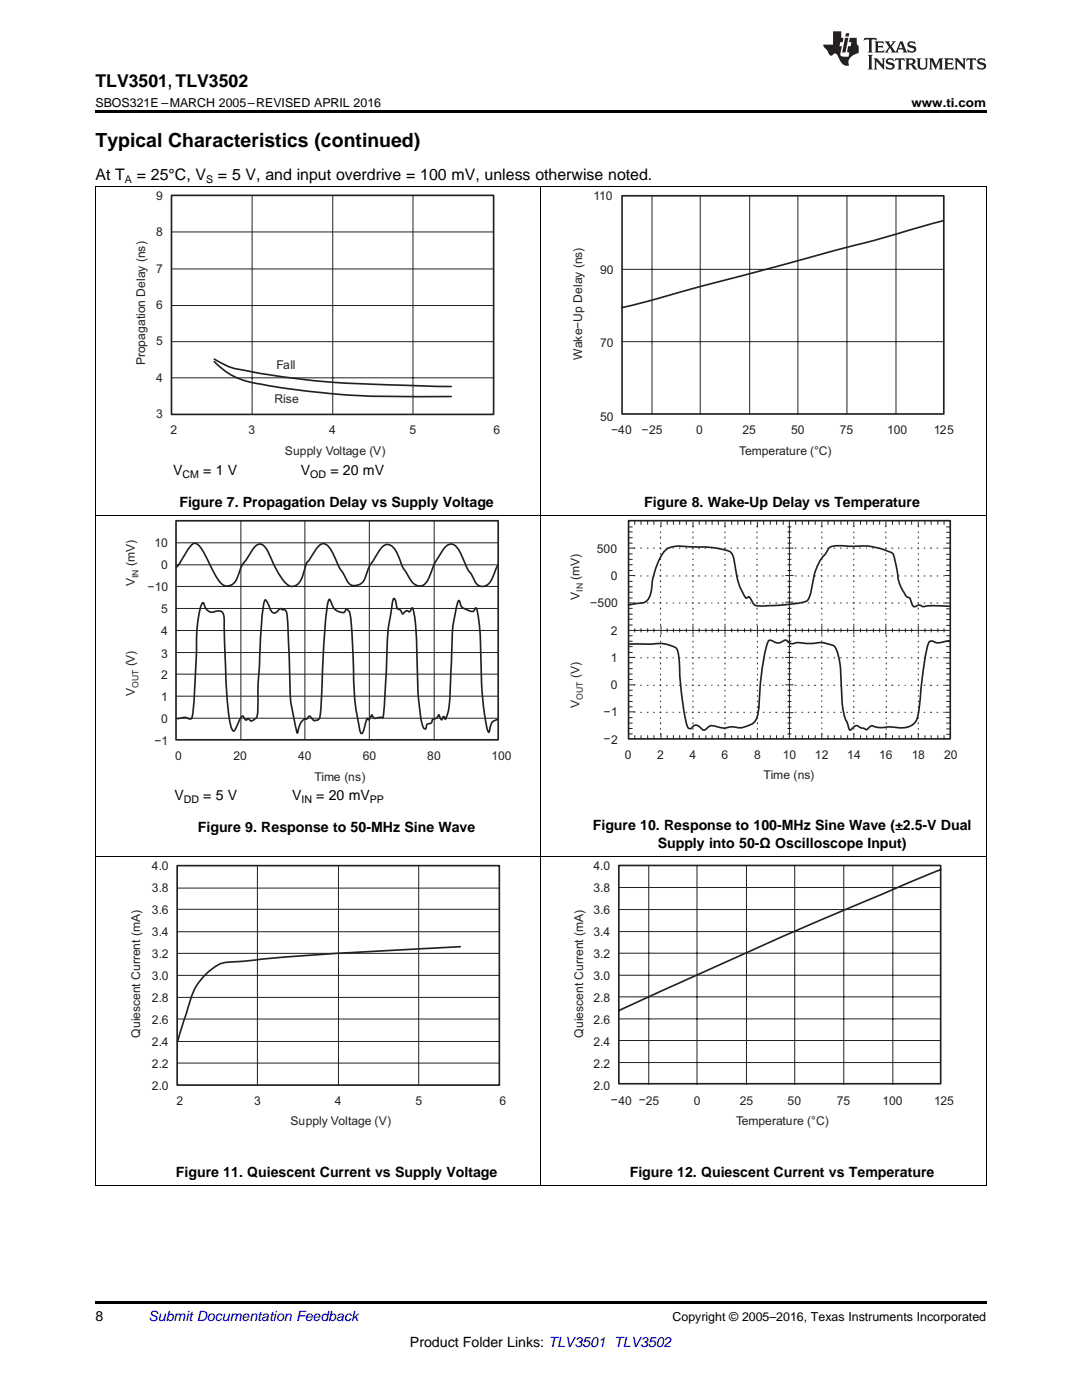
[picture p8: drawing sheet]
<svg xmlns="http://www.w3.org/2000/svg" width="216mm" height="279mm" viewBox="0 0 216 279" stroke-linecap="round" stroke-linejoin="round" font-family="sans-serif">
<path d="M19 22h177.8v.5h-177.8zM19 236.6l.2 .1zM196.7 236.6l.1 .1zM19 259.7h177.8v.5h-177.8z" fill="#000"/>
<path d="M19 37.2h177.8M19.1 37.3v199.4M107.9 37.3v199.4M196.8 37.3v199.4M19 102.9h177.8M19 171h177.8M19 236.6h177.8" fill="none" stroke="#000" stroke-width=".2"/>
<g fill="none" stroke="#241f21" stroke-width=".2">
<path d="M50.3 39v43.7M66.4 39v43.7M82.4 39v43.7M130.1 39v43.7M139.7 39v43.7M149.6 39v43.7M159.2 39v43.7M169 39v43.7M178.8 39v43.7M34.2 53.7h64.3M34.2 46.3h64.3M124.1 53.8h64.2"/>
<path d="M34.2 75.4h64.3M34.2 61h64.3M34.2 68.2h64.3M124.1 68.2h64.2M35.1 117h64.3M35.1 108.3h64.3M35.1 112.7h64.3M48.1 103.9v43.7M60.8 103.9v43.7M73.7 103.9v43.7M86.6 103.9v43.7M125.5 119.3h.7"/>
<path d="M125.5 118.2h.7M125.5 117.1h.7M125.5 116h.7M125.5 113.9h.7M125.5 112.7h.7M125.5 111.6h.7M125.5 110.6h.7M125.5 108.4h.7M125.5 107.3h.7M125.5 106.2h.7M125.5 105.2h.7M125.6 109.4h1.1"/>
<path d="M125.6 114.9h1.1M126.6 114.9h.1M126.7 104v.7M127.8 109.4h.2M127.8 114.9h.2M127.9 104v.7M129.2 109.4h.1M129.2 114.9h.1M129.2 104v.7M130.4 109.4h.2M130.4 114.9h.2M130.5 104v.7"/>
<path d="M131.6 109.4h.3M131.6 114.9h.3M131.8 105v.2M131.8 106.2v.1M131.8 107.2v.2M131.8 108.3v.2M131.8 109.4v.2M131.8 110.5v.1M131.8 111.5v.2M131.8 112.6v.3M131.8 113.7v.2M131.8 114.9v.1"/>
<path d="M131.8 115.9v.2M131.8 117v.2M131.8 118.1v.2M131.8 119.2v.1M131.9 104.2v.9M133 109.4h.1M133 114.9h.1M133.1 104v.7M134.3 109.4h.1M134.3 114.9h.1M134.4 104v.7M135.5 109.4h.2"/>
<path d="M135.5 114.9h.2M135.6 104v.7M136.9 109.4h.1M136.9 114.9h.1M136.9 104v.7M138.1 109.4h.2v.2M138.1 114.9h.2M138.3 104.2v1M138.3 106.2v.1M138.3 107.2v.2M138.3 108.3v.2M138.3 110.5v.1"/>
<path d="M138.3 111.5v.2M138.3 112.6v.3M138.3 113.7v.2M138.3 114.9v.1M138.3 115.9v.2M138.3 117v.2M138.3 118.1v.2M138.3 119.2v.1M139.4 109.4h.2M139.4 114.9h.2M139.5 104v.7M140.7 109.4h.1"/>
<path d="M140.7 114.9h.1M140.8 104v.7M142 109.4h.1M142 114.9h.1M142.1 104v.7M143.3 109.4h.1M143.3 114.9h.1M143.3 104v.7M144.6 109.4h.1M144.6 114.9h.1M144.7 104.2v1M144.7 106.2v.1"/>
<path d="M144.7 107.2v.2M144.7 108.3v.2M144.7 109.4v.2M144.7 110.5v.1M144.7 111.5v.2M144.7 112.6v.3M144.7 113.7v.2M144.7 114.9v.1M144.7 115.9v.2M144.7 117v.2M144.7 118.1v.2M144.7 119.2v.1"/>
<path d="M145.8 109.4h.2M145.8 114.9h.2M146 104v.7M147.1 109.4h.2M147.1 114.9h.2M147.2 104v.7M148.4 109.4h.2M148.4 114.9h.2M148.6 104v.7M149.7 109.4h.1M149.7 114.9h.1M149.8 104v.7"/>
<path d="M151 109.4h.1M151 114.9h.1M151 105v.2M151 106.2v.1M151 107.2v.2M151 108.3v.2M151 109.4v.2M151 110.5v.1M151 111.5v.2M151 112.6v.3M151 113.7v.2M151 114.9v.1"/>
<path d="M151 115.9v.2M151 117v.2M151 118.1v.2M151 119.2v.1M151.1 104.2v1M152.3 109.4h.2M152.3 114.9h.2M152.4 104v.7M153.5 109.4h.2M153.5 114.9h.2M153.7 104v.7M154.8 109.4h.2"/>
<path d="M154.8 114.9h.2M154.9 104v.7M156.1 109.4h.2M156.1 114.9h.2M156.3 104v.7M156.8 109.4h1.5M156.8 114.9h1.5M157.2 119.3h.7M157.2 118.2h.7M157.2 117.1h.7M157.2 116h.7M157.2 113.9h.7"/>
<path d="M157.2 112.7h.7M157.2 111.6h.7M157.2 110.6h.7M157.2 108.4h.7M157.2 107.3h.7M157.2 106.2h.7M157.2 105.2h.7M157.4 114.9h.1M157.5 103.9v43.6M158.7 109.4h.1M158.7 114.9h.1M158.8 104v.7"/>
<path d="M160 109.4h.2M160 114.9h.2M160.1 104v.7M161.3 109.4h.1M161.3 114.9h.1M161.3 104v.7M162.5 109.4h.2M162.5 114.9h.2M162.7 104v.7M163.8 109.4h.2v.2M163.8 114.9h.2M164 104.2v1"/>
<path d="M164 106.2v.1M164 107.2v.2M164 108.3v.2M164 110.5v.1M164 111.5v.2M164 112.6v.3M164 113.7v.2M164 114.9v.1M164 115.9v.2M164 117v.2M164 118.1v.2M164 119.2v.1"/>
<path d="M165.1 109.4h.1M165.1 114.9h.1M165.2 104v.7M166.4 109.4h.2M166.4 114.9h.2M166.5 104v.7M167.7 109.4h.2M167.7 114.9h.2M167.8 104v.7M169 109.4h.1M169 114.9h.1M169.1 104v.7"/>
<path d="M170.2 109.4h.3M170.2 114.9h.3M170.4 104.2v1M170.4 106.2v.1M170.4 107.2v.2M170.4 108.3v.2M170.4 109.4v.2M170.4 110.5v.1M170.4 111.5v.2M170.4 112.6v.3M170.4 113.7v.2M170.4 114.9v.1"/>
<path d="M170.4 115.9v.2M170.4 117v.2M170.4 118.1v.2M170.4 119.2v.1M171.5 109.4h.2M171.5 114.9h.2M171.7 104v.7M172.9 109.4h.1M172.9 114.9h.1M172.9 104v.7M174.1 109.4h.2M174.1 114.9h.2"/>
<path d="M174.3 104v.7M175.4 109.4h.2M175.4 114.9h.2M175.5 104v.7M176.7 109.4h.1M176.7 114.9h.1M176.8 104.2v1M176.8 106.2v.1M176.8 107.2v.2M176.8 108.3v.2M176.8 109.4v.2M176.8 110.5v.1"/>
<path d="M176.8 111.5v.2M176.8 112.6v.3M176.8 113.7v.2M176.8 114.9v.1M176.8 115.9v.2M176.8 117v.2M176.8 118.1v.2M176.8 119.2v.1M177.9 109.4h.3M177.9 114.9h.3M178.1 104v.7M179.2 109.4h.2"/>
<path d="M179.2 114.9h.2M179.4 104v.7M180.6 109.4h.1M180.6 114.9h.1M180.7 104v.7M181.8 109.4h.2M181.8 114.9h.2M181.9 104v.7M183.1 109.4h.2M183.1 114.9h.2M183.2 104.2v1M183.2 106.2v.1"/>
<path d="M183.2 107.2v.2M183.2 108.3v.2M183.2 109.4v.2M183.2 110.5v.1M183.2 111.5v.2M183.2 112.6v.3M183.2 113.7v.2M183.2 114.9v.1M183.2 115.9v.2M183.2 117v.2M183.2 118.1v.2M183.2 119.2v.1"/>
<path d="M184.4 109.4h.2M184.4 114.9h.2M184.6 104v.7M185.6 109.4h.3M185.6 114.9h.3M185.8 104v.7M187 109.4h.1M187 114.9h.1M187.1 104v.7M188.3 109.4h.1M188.3 114.9h.1M188.4 104v.7"/>
<path d="M188.5 109.4h1.1M188.5 114.9h1.1M188.9 119.3h.6M188.9 118.2h.6M188.9 117.1h.6M188.9 116h.6M188.9 113.9h.6M188.9 111.6h.6M188.9 108.4h.6M188.9 107.3h.6M188.9 105.2h.6M188.9 112.8h.6"/>
<path d="M188.9 110.6h.6M188.9 106.2h.6M35.1 121.4h64.3M35.1 125.8h64.3M35.1 130.2h64.3M35.1 134.5h64.3M35.1 138.9h64.3M125.3 125.8h64.2M125.5 121.4h.7M125.5 134.5h.7M125.5 140h.7M125.5 138.8h.7"/>
<path d="M125.5 137.8h.7M125.5 135.6h.7M125.5 133.4h.7M125.5 132.3h.7M125.5 130.2h.7M125.5 129h.7M125.5 128h.7M125.5 126.9h.7M125.5 124.7h.7M125.5 123.6h.7M125.5 122.6h.7M125.6 120.3h1.1"/>
<path d="M125.6 131.2h1.1M125.6 136.7h1.1M126.6 136.7l.1 .1M126.6 131.2l.1 .1M126.7 125.5v.6M127.8 120.3h.2M127.8 136.8h.2M127.8 131.3h.2M127.9 125.5v.6M129.2 120.3h.1M129.2 136.8h.1M129.2 131.3h.1"/>
<path d="M129.2 125.5v.6M130.4 120.3h.2M130.4 136.8h.2M130.4 131.3h.2M130.5 125.5v.6M131.6 120.3h.3M131.6 136.8h.3M131.6 131.3h.3M131.8 120.3v.1M131.8 121.3v.3M131.8 122.4v.2M131.8 123.6v.1"/>
<path d="M131.8 124.6v.2M131.8 126.8v.3M131.8 128v.1M131.8 129v.2M131.8 130.1v.2M131.8 131.2v.2M131.8 132.3v.2M131.8 133.4v.1M131.8 134.5v.2M131.8 135.5v.3M131.8 136.7v.1M131.8 137.8v.1"/>
<path d="M131.8 138.8v.2M131.8 139.9v.2M131.9 125v1.6M133 120.3h.1M133 136.8h.1M133 131.3h.1M133.1 125.5v.6M134.3 120.3h.1M134.3 136.8h.1M134.3 131.3h.1M134.4 125.5v.6M135.5 120.3h.2"/>
<path d="M135.5 136.8h.2M135.5 131.3h.2M135.6 125.5v.6M136.9 120.3h.1M136.9 136.8h.1M136.9 131.3h.1M136.9 125.5v.6M138.1 120.3h.2M138.1 136.8h.2M138.1 131.3h.2M138.3 120.3v.1M138.3 121.3v.3"/>
<path d="M138.3 122.4v.2M138.3 123.6v.1M138.3 124.6v.2M138.3 125v1.6M138.3 126.8v.3M138.3 128v.1M138.3 129v.2M138.3 130.1v.2M138.3 131.2v.2M138.3 132.3v.2M138.3 133.4v.1M138.3 134.5v.2"/>
<path d="M138.3 135.5v.3M138.3 136.7v.1M138.3 137.8v.1M138.3 138.8v.2M138.3 139.9v.2M139.4 120.3h.2M139.4 136.8h.2M139.4 131.3h.2M139.5 125.5v.6M140.7 120.3h.1M140.7 136.8h.1M140.7 131.3h.1"/>
<path d="M140.8 125.5v.6M142 120.3h.1M142 136.8h.1M142 131.3h.1M142.1 125.5v.6M143.3 120.3h.1M143.3 136.8h.1M143.3 131.3h.1M143.3 125.5v.6M144.6 120.3h.1M144.6 136.8h.1M144.6 131.3h.1"/>
<path d="M144.7 120.3v.1M144.7 121.3v.3M144.7 122.4v.2M144.7 123.6v.1M144.7 124.6v.2M144.7 125v1.6M144.7 126.8v.3M144.7 128v.1M144.7 129v.2M144.7 130.1v.2M144.7 131.2v.2M144.7 132.3v.2"/>
<path d="M144.7 133.4v.1M144.7 134.5v.2M144.7 135.5v.3M144.7 136.7v.1M144.7 137.8v.1M144.7 138.8v.2M144.7 139.9v.2M145.8 120.3h.2M145.8 136.8h.2M145.8 131.3h.2M146 125.5v.6M147.1 120.3h.2"/>
<path d="M147.1 136.8h.2M147.1 131.3h.2M147.2 125.5v.6M148.4 120.3h.2M148.4 136.8h.2M148.4 131.3h.2M148.6 125.5v.6M149.7 120.3h.1M149.7 136.8h.1M149.7 131.3h.1M149.8 125.5v.6M151 120.3h.1"/>
<path d="M151 136.8h.1M151 131.3h.1M151 120.3v.1M151 121.3v.3M151 122.4v.2M151 123.6v.1M151 124.6v.2M151.1 125v1.6M151.1 126.8v.3M151.1 128v.1M151.1 129v.2M151.1 130.1v.2"/>
<path d="M151.1 131.2v.2M151.1 132.3v.2M151.1 133.4v.1M151.1 134.5v.2M151.1 135.5v.3M151.1 136.7v.1M151.1 137.8v.1M151.1 138.8v.2M151.1 139.9v.2M152.3 120.3h.2M152.3 136.8h.2M152.3 131.3h.2"/>
<path d="M152.4 125.5v.6M153.5 120.3h.2M153.5 136.8h.2M153.5 131.3h.2M153.7 125.5v.6M154.8 120.3h.2M154.8 136.8h.2M154.8 131.3h.2M154.9 125.5v.6M156.1 120.3h.2M156.1 136.8h.2M156.1 131.3h.2"/>
<path d="M156.3 125.5v.6M156.8 131.2h1.5M156.8 136.7h1.5M156.8 120.2h1.5M157.2 121.4h.7M157.2 134.5h.7M157.2 140h.7M157.2 138.8h.7M157.2 137.8h.7M157.2 135.6h.7M157.2 133.4h.7M157.2 132.3h.7"/>
<path d="M157.2 130.2h.7M157.2 129h.7M157.2 128h.7M157.2 126.9h.7M157.2 124.7h.7M157.2 123.6h.7M157.2 122.6h.7M157.4 120.3h.1M157.4 136.8h.1M157.4 131.3h.1M158.7 120.3h.1M158.7 136.8h.1"/>
<path d="M158.7 131.3h.1M158.8 125.5v.6M160 120.3h.2M160 136.8h.2M160 131.3h.2M160.1 125.5v.6M161.3 120.3h.1M161.3 136.8h.1M161.3 131.3h.1M161.3 125.5v.6M162.5 120.3h.2M162.5 136.8h.2"/>
<path d="M162.5 131.3h.2M162.7 125.5v.6M163.8 120.3h.2M164 136.6v.2h-.2M164 131.1v.2h-.2M164 120.3v.1M164 121.3v.3M164 122.4v.2M164 123.6v.1M164 124.6v.2M164 125v1.6M164 126.8v.2"/>
<path d="M164 127.9v.2M164 129v.1M164 130v.3M164 132.3v.1M164 133.3v.2M164 134.4v.2M164 135.5v.2M164 137.7v.1M164 138.8v.2M164 139.8v.2M165.1 120.3h.1M165.1 136.8h.1"/>
<path d="M165.1 131.3h.1M165.2 125.5v.6M166.4 120.3h.2M166.4 136.8h.2M166.4 131.3h.2M166.5 125.5v.6M167.7 120.3h.2M167.7 136.8h.2M167.7 131.3h.2M167.8 125.5v.6M169 120.3h.1M169 136.8h.1"/>
<path d="M169 131.3h.1M169.1 125.5v.6M170.2 120.3h.3M170.2 136.8h.3M170.2 131.3h.3M170.4 120.3v.1M170.4 121.3v.3M170.4 122.4v.2M170.4 123.6v.1M170.4 124.6v.2M170.4 125v1.6M170.4 126.8v.3"/>
<path d="M170.4 128v.1M170.4 129v.2M170.4 130.1v.2M170.4 131.2v.2M170.4 132.3v.2M170.4 133.4v.1M170.4 134.5v.2M170.4 135.5v.3M170.4 136.7v.1M170.4 137.8v.1M170.4 138.8v.2M170.4 139.9v.2"/>
<path d="M171.5 120.3h.2M171.5 136.8h.2M171.5 131.3h.2M171.7 125.5v.6M172.9 120.3h.1M172.9 136.8h.1M172.9 131.3h.1M172.9 125.5v.6M174.1 120.3h.2M174.1 136.8h.2M174.1 131.3h.2M174.3 125.5v.6"/>
<path d="M175.4 120.3h.2M175.4 136.8h.2M175.4 131.3h.2M175.5 125.5v.6M176.7 120.3h.1M176.7 136.8h.1M176.7 131.3h.1M176.8 120.3v.1M176.8 121.3v.3M176.8 122.4v.2M176.8 123.6v.1M176.8 124.6v.2"/>
<path d="M176.8 125v1.6M176.8 126.8v.3M176.8 128v.1M176.8 129v.2M176.8 130.1v.2M176.8 131.2v.2M176.8 132.3v.2M176.8 133.4v.1M176.8 134.5v.2M176.8 135.5v.3M176.8 136.7v.1M176.8 137.8v.1"/>
<path d="M176.8 138.8v.2M176.8 139.9v.2M177.9 120.3h.3M177.9 136.8h.3M177.9 131.3h.3M178.1 125.5v.6M179.2 120.3h.2M179.2 136.8h.2M179.2 131.3h.2M179.4 125.5v.6M180.6 120.3h.1M180.6 136.8h.1"/>
<path d="M180.6 131.3h.1M180.7 125.5v.6M181.8 120.3h.2M181.8 136.8h.2M181.8 131.3h.2M181.9 125.5v.6M183.1 120.3h.2M183.1 136.8h.2M183.1 131.3h.2M183.2 120.3v.1M183.2 121.3v.3M183.2 122.4v.2"/>
<path d="M183.2 123.6v.1M183.2 124.6v.2M183.2 125v1.6M183.2 126.8v.3M183.2 128v.1M183.2 129v.2M183.2 130.1v.2M183.2 131.2v.2M183.2 132.3v.2M183.2 133.4v.1M183.2 134.5v.2M183.2 135.5v.3"/>
<path d="M183.2 136.7v.1M183.2 137.8v.1M183.2 138.8v.2M183.2 139.9v.2M184.4 120.3h.2M184.4 136.8h.2M184.4 131.3h.2M184.6 125.5v.6M185.6 120.3h.3M185.6 136.8h.3M185.6 131.3h.3M185.8 125.5v.6"/>
<path d="M187 120.3h.1M187 136.8h.1M187 131.3h.1M187.1 125.5v.6M188.3 120.3h.1M188.3 136.8h.1M188.3 131.3h.1M188.4 125.5v.6M188.5 120.3h1.1M188.5 136.8h1.1M188.5 131.3h1.1M188.9 134.5h.6"/>
<path d="M188.9 138.9h.6M188.9 140h.6M188.9 137.8h.6M188.9 133.4h.6M188.9 130.2h.6M188.9 129h.6M188.9 126.9h.6M188.9 122.6h.6M188.9 135.7h.6M188.9 132.4h.6M188.9 128.1h.6M188.9 124.8h.6"/>
<path d="M188.9 123.7h.6M188.9 121.5h.6M35.1 143.3h64.3M125.5 146.5h.7M125.5 145.4h.7M125.5 144.3h.7M125.5 143.2h.7M125.5 141.1h.7M125.6 142.1h1.1M126.6 142.1l.1 .1M126.7 146.8v.7M127.8 142.2h.2"/>
<path d="M127.9 146.8v.7M129.2 142.2h.1M129.2 146.8v.7M130.4 142.2h.2M130.5 146.8v.7M131.6 142.2h.3M131.8 141v.2M131.8 142.1v.1M131.8 143.2v.2M131.8 144.2v.3M131.8 145.4v.2M131.8 146.5v.1"/>
<path d="M131.9 146.4v1.1M133 142.2h.1M133.1 146.8v.7M134.3 142.2h.1M134.4 146.8v.7M135.5 142.2h.2M135.6 146.8v.7M136.9 142.2h.1M136.9 146.8v.7M138.1 142.2h.2M138.3 141v.2M138.3 142.1v.1"/>
<path d="M138.3 143.2v.2M138.3 144.2v.3M138.3 145.4v.2M138.3 146.4v1.1M139.4 142.2h.2M139.5 146.8v.7M140.7 142.2h.1M140.8 146.8v.7M142 142.2h.1M142.1 146.8v.7M143.3 142.2h.1M143.3 146.8v.7"/>
<path d="M144.6 142.2h.1M144.7 141v.2M144.7 142.1v.1M144.7 143.2v.2M144.7 144.2v.3M144.7 145.4v.2M144.7 146.4v1.1M145.8 142.2h.2M146 146.8v.7M147.1 142.2h.2M147.2 146.8v.7M148.4 142.2h.2"/>
<path d="M148.6 146.8v.7M149.7 142.2h.1M149.8 146.8v.7M151 142.2h.1M151.1 141v.2M151.1 142.1v.1M151.1 143.2v.2M151.1 144.2v.3M151.1 145.4v.2M151.1 146.4v1.1M152.3 142.2h.2M152.4 146.8v.7"/>
<path d="M153.5 142.2h.2M153.7 146.8v.7M154.8 142.2h.2M154.9 146.8v.7M156.1 142.2h.2M156.3 146.8v.7M156.8 142.2h1.5M157.2 146.5h.7M157.2 145.4h.7M157.2 144.3h.7M157.2 143.2h.7M157.2 141.1h.7"/>
<path d="M157.4 142.2h.1M158.7 142.2h.1M158.8 146.8v.7M160 142.2h.2M160.1 146.8v.7M161.3 142.2h.1M161.3 146.8v.7M162.5 142.2h.2M162.7 146.8v.7M163.8 142.2h.2M164 141v.2M164 142v.2"/>
<path d="M164 143.1v.2M164 144.2v.2M164 145.3v.2M164 146.4v1.1M165.1 142.2h.1M165.2 146.8v.7M166.4 142.2h.2M166.5 146.8v.7M167.7 142.2h.2M167.8 146.8v.7M169 142.2h.1M169.1 146.8v.7"/>
<path d="M170.2 142.2h.3M170.4 141v.2M170.4 142.1v.1M170.4 143.2v.2M170.4 144.2v.3M170.4 145.4v.2M170.4 146.4v1.1M171.5 142.2h.2M171.7 146.8v.7M172.9 142.2h.1M172.9 146.8v.7M174.1 142.2h.2"/>
<path d="M174.3 146.8v.7M175.4 142.2h.2M175.5 146.8v.7M176.7 142.2h.1M176.8 146.4v1.1M176.8 141v.2M176.8 142.1v.1M176.8 143.2v.2M176.8 144.2v.3M176.8 145.4v.2M176.8 146.5v.1M177.9 142.2h.3"/>
<path d="M178.1 146.8v.7M179.2 142.2h.2M179.4 146.8v.7M180.6 142.2h.1M180.7 146.8v.7M181.8 142.2h.2M181.9 146.8v.7M183.1 142.2h.2M183.2 141v.2M183.2 142.1v.1M183.2 143.2v.2M183.2 144.2v.3"/>
<path d="M183.2 145.4v.2M183.2 146.4v1.1M184.4 142.2h.2M184.6 146.8v.7M185.6 142.2h.3M185.8 146.8v.7M187 142.2h.1M187.1 146.8v.7M188.3 142.2h.1M188.4 146.8v.7M188.5 142.2h1.1M188.9 144.3h.6"/>
<path d="M188.9 143.2h.6M188.9 141.1h.6M188.9 146.5h.6M188.9 145.5h.6M35.4 177.2h64.2M51.4 172.8v43.8M67.5 172.8v43.8M83.5 172.8v43.8M123.5 177.1h64.2M129.5 172.7v43.8M139.1 172.7v43.8M148.9 172.7v43.8"/>
<path d="M158.6 172.7v43.8M168.4 172.7v43.8M178.2 172.7v43.8M35.4 194.7h64.2M35.4 199.1h64.2M35.4 185.9h64.2M35.4 190.3h64.2M35.4 181.5h64.2M123.5 194.6h64.2M123.5 198.9h64.2M123.5 190.2h64.2M123.5 181.5h64.2"/>
<path d="M123.5 185.9h64.2M35.4 207.8h64.2M35.4 212.2h64.2M35.4 203.4h64.2M123.5 207.7h64.2M123.5 212.1h64.2M123.5 203.3h64.2"/>
</g>
<g fill="none" stroke="#241f21" stroke-width=".33">
<path d="M34.2 39h64.3v43.7h-64.3zM124.1 39.1h64.2v43.5h-64.2zM188.2 44l-3.7 1a383.4 383.4 0 0 1-20.7 5.7l-24.9 6.7-9.8 2.8-5 1.2M42.8 72.2a14.3 14.3 0 0 0 9.2 4.4 164 164 0 0 0 34.8 2.5h3.2M42.8 71.7a14.2 14.2 0 0 0 6.8 2.4 167.3 167.3 0 0 0 30.5 2.8l9.9 .2M35.1 103.9h64.3v43.7h-64.3zM99.3 112.8l-.5 1.1a5.4 5.4 0 0 1-1.8 3 1.74 1.74 0 0 1-2.4-1.3l-.6-1a12.4 12.4 0 0 1-2-4 2.89 2.89 0 0 0-2-2 2.74 2.74 0 0 0-1.9 1.6l-1.5 2.5-.6 1.5a4.7 4.7 0 0 1-1.6 2.6 2.31 2.31 0 0 1-2.8-1.6l-1.1-1.7-.5-1.1a7.3 7.3 0 0 0-2.1-3.6 1.52 1.52 0 0 0-2 .8l-.4 .5a19.4 19.4 0 0 0-2.7 5.5 1.96 1.96 0 0 1-2 1.3 1.96 1.96 0 0 1-1.8-1.5l-1.2-2-1-2.2a5.7 5.7 0 0 0-1.8-2.6l-.5-.1a3.4 3.4 0 0 0-2 1.9l-.8 1.3a2.87 2.87 0 0 0-.9 1.9 6.5 6.5 0 0 1-1.3 2.9 1.57 1.57 0 0 1-2.4 0 21.7 21.7 0 0 1-3.6-6.3 2.36 2.36 0 0 0-1.6-1.6 2.28 2.28 0 0 0-1.7 1.3l-1.1 1.9a8.8 8.8 0 0 0-1.8 3.7 1.94 1.94 0 0 1-3.4 .7l-1.2-1.8-1.1-2.3a10.6 10.6 0 0 0-2.2-3.5l-.5-.2a3.7 3.7 0 0 0-1.9 2l-1.7 2.7M125.4 103.9h64.2v43.6h-64.2zM125.4 120.8l1.4-.3a3.3 3.3 0 0 0 2.4-.8 6.9 6.9 0 0 0 .9-3.7 14.2 14.2 0 0 1 2.7-6.2 6 6 0 0 1 4.6-.7h.6a18.1 18.1 0 0 1 7.8 1.1 6.9 6.9 0 0 1 1 3.4 12.5 12.5 0 0 0 2 5.7l.2 .1 .4-.3 .4 .4a1.99 1.99 0 0 0 1.4 1.4l2.9-.1a28.3 28.3 0 0 0 6.9-.9 8.1 8.1 0 0 0 1.2-3.9 10.8 10.8 0 0 1 2.8-5.9 1.84 1.84 0 0 1 2.2-1.2l2.9 .1a14.5 14.5 0 0 1 7.9 1.4 16 16 0 0 1 1.2 5.2l.6 1.7a3.8 3.8 0 0 0 1.8 2.1l.5 1.5a.75 .75 0 0 0 1-.1l.7 .1a1.23 1.23 0 0 0 1.3 0l4.5 .1M189.6 127.9l-1.5 .2a2.91 2.91 0 0 1-2.3-.2l-.3 .2a18.3 18.3 0 0 0-1.3 5.6l-.4 3.6a32.1 32.1 0 0 1-.8 6.2 3.5 3.5 0 0 1-4.3 1.7l-1-.1a6.9 6.9 0 0 1-3.8-.2l-.3 .1a.75 .75 0 0 1-1.1 .4l-.9-.2a.85 .85 0 0 0-1.5 .1l-.5 .4-.4-1a13.5 13.5 0 0 1-1.3-6.6v-1a23 23 0 0 0-1-7.5 1.75 1.75 0 0 0-1.7-1.1l-.5-.1a5.6 5.6 0 0 0-2.6 0l-2-.1a3.3 3.3 0 0 0-2 .2 1.41 1.41 0 0 1-1.2-.7h-.2a2.14 2.14 0 0 1-2.9 0h-.3a14.3 14.3 0 0 0-1.3 5.2l-.5 3.7-.3 4.2a5.2 5.2 0 0 1-1.1 3.4 4.8 4.8 0 0 1-4.2 .8h-.4a4.5 4.5 0 0 1-3.4-.3 1.2 1.2 0 0 0-1.3 .6l-.3 .2a.91 .91 0 0 1-1.1-.5 1 1 0 0 0-1.7 .3l-.5-.1a18.6 18.6 0 0 1-1.3-5.8l-.4-3.8a24.7 24.7 0 0 0-.6-6.1l-.2-.3a7.7 7.7 0 0 0-5.3-.7l-4-.1M35.3 143.4l.7-.1a1.84 1.84 0 0 1 1.8 .2l.4-.1 .1-.3a200.9 200.9 0 0 0 1-17.2l.5-3.8a2.88 2.88 0 0 1 .7-1.8l.2 .3a1.66 1.66 0 0 0 2.5 1.4l.6-.1 .5 .2a3.7 3.7 0 0 1 .4 2.7l.1 2.1a146.6 146.6 0 0 0 1.1 17.4l.5 1.4 .3 .2 1.6-3 .3 .1 .5 .7 .3-.3 .7 .5 .5-.2a1.33 1.33 0 0 0 .8-1.4l.1-5.2 .4-7.8a47.6 47.6 0 0 1 1-9.5h.1l.4 .5 .4 .9a1.33 1.33 0 0 0 1 1.2l1.1-.9 .5 .2h.3a1.35 1.35 0 0 1 .6 1.4l.5 12.4a35.8 35.8 0 0 0 1.5 10.8l.2-.6a3.1 3.1 0 0 1 1.1-2.1l.7-.2 .4-.5 .3 .2a.97 .97 0 0 0 .9 .7 .97 .97 0 0 0 .9-.7l.2-1.6a281.3 281.3 0 0 1 1.4-21l.3-.9 .4 .6a2.53 2.53 0 0 0 2.5 2.1l.6-.8a1.95 1.95 0 0 1 .8 1.8l.5 9.3a49.2 49.2 0 0 0 1.5 13.7l.1 .1 .2-.2 .2-.4 .7-2.3 .1-.2 .2 .4 .2-.1 .5-.9 .5 .7 1-.2 .6 .1a56 56 0 0 0 .7-8.7 67.9 67.9 0 0 1 1.4-15l.2-.2 .2 .1 .2 .9a1.13 1.13 0 0 0 .9 1.3l.4 .8 .8-.6 .6 .2 .5-.8 .2 .1a50 50 0 0 1 .8 11.2l.2 5.6a29.2 29.2 0 0 0 1.1 7.1l.3 .2 .2-.1a.91 .91 0 0 1 1-1.1l.5-.8a1.19 1.19 0 0 0 1.1-.9l.5 1 .4-.6 .3 .6 .3-.5a27.3 27.3 0 0 0 .8-8.1l.3-5.6a28.7 28.7 0 0 1 1.3-9.5l.3 .3a1.63 1.63 0 0 0 1.4 1.5 1.18 1.18 0 0 0 1.4 .1l.3-.5 .2 .3a65.9 65.9 0 0 1 .9 12.4 50.3 50.3 0 0 0 1.4 12l.2 .2 .2-1.1a1.66 1.66 0 0 1 1.6-1.5M35.4 172.8h64.2v43.8h-64.2z"/>
<path d="M123.5 172.7h64.2v43.6h-64.2zM187.7 173.6l-31.8 13.4-32.4 14.7M91.8 188.9l-6.3 .4a630.7 630.7 0 0 0-38.9 2.7 6.6 6.6 0 0 0-5.5 2.4 13 13 0 0 0-3.7 7.2l-2 6.2"/>
</g>
<g fill="#231f20">
<path d="M172.5 7.6l-.1 .5 .4-.2h.6v.1v2.1l-.2 .4h.9l-.2-.4v-2.1l.1-.1h.5l.5 .2-.2-.5zM174.5 8.3l.2 .3v1.5l-.2 .4h1.8l.2-.6a1.04 1.04 0 0 1-1.3 .2v-.7h.6l.3 .2v-.6l-.3 .2h-.6v-.6l.8-.1 .4 .3-.2-.5zM176.5 8.3l.9 1.1-.9 1.1h.8l-.2-.2 .4-.7 .5 .7-.2 .2h1.5l-.2-.2 .2-.4h.9l.1 .4-.2 .2h1l-.3-.3-.7-1.9h-.5l-.9 2-.8-1 .9-1h-.8l.1 .3-.4 .5-.3-.6 .1-.2zM179.7 8.6l.4 1h-.7zM181.3 8.4a.63 .63 0 0 0-.2 .7 .63 .63 0 0 0 .6 .4l.6 .2 .1 .2a.75 .75 0 0 1-.7 .4 .75 .75 0 0 1-.6-.5l.1 .7 .1-.1a1.11 1.11 0 0 0 1.5-.6 1.13 1.13 0 0 0-1.2-.8l-.1-.4a1.04 1.04 0 0 1 1.2 .2l-.2-.5-.2 .1-.4-.2zM173.2 10.9l.2 .4v2.2l-.2 .4h1l-.3-.4v-2.2l.3-.4zM174.3 11.6l.3 .4v1.5l-.3 .4h.8l-.2-.4v-1.3l1.5 1.7v-1.9l.2-.4h-.7l.2 .4v.9l-1.1-1.3zM177 11.8a.62 .62 0 0 0-.2 .7 .62 .62 0 0 0 .6 .4l.6 .1 .1 .3a.76 .76 0 0 1-.7 .3 .76 .76 0 0 1-.7-.4l.2 .7 .1-.1a1.11 1.11 0 0 0 1.5-.6 1.13 1.13 0 0 0-1.2-.8l-.1-.4a1.04 1.04 0 0 1 1.2 .2l-.2-.6-.2 .1-.5-.1zM178.7 11.6l-.2 .6a.61 .61 0 0 1 .8-.3v1.6l-.2 .4h.9l-.2-.4v-1.6a.63 .63 0 0 1 .7 .3l-.1-.6zM180.6 11.6l.3 .4v1.5l-.3 .4h1l-.2-.2-.1-.8 .6 .2a.76 .76 0 0 0 1.2 .7l-1-1a.58 .58 0 0 0 .6-.5 .58 .58 0 0 0-.5-.6zM181.4 11.9h.1a.45 .45 0 0 1 .5 .1 .45 .45 0 0 1 .1 .5l-.8 .2zM182.9 11.6l.2 .2a2.17 2.17 0 0 0 .3 1.9 .99 .99 0 0 0 1.6-.6v-1.1l.2-.4h-.7l.2 .2a1.92 1.92 0 0 1-.2 1.8 .6 .6 0 0 1-.9-.5v-1.1l.2-.4zM185.4 11.6l.2 .4v1.5l-.2 .4h.7l-.2-.4v-1.4l.8 1.8 .8-1.8v1.4l-.2 .4h.9l-.2-.4v-1.5l.2-.4h-.8l-.6 1.5-.6-1.5zM188.4 11.6l.2 .4v1.5l-.2 .4h1.8l.1-.6a1.04 1.04 0 0 1-1.2 .1v-.6h.5l.4 .2v-.6l-.4 .2h-.5v-.7h.8l.3 .3-.1-.6zM190.5 11.6l.2 .4v1.5l-.2 .4h.7l-.2-.4v-1.3l1.5 1.7v-1.9l.2-.4h-.7l.2 .4v.9l-1.1-1.3zM192.9 11.6l-.1 .6a.61 .61 0 0 1 .7-.3l.1 1.6-.3 .4h1l-.3-.4 .1-1.6a.63 .63 0 0 1 .7 .3l-.1-.6zM195.2 11.8a.62 .62 0 0 0-.2 .7 .62 .62 0 0 0 .6 .4l.6 .1 .1 .3a.76 .76 0 0 1-.7 .3 .76 .76 0 0 1-.6-.4l.1 .7 .1-.1a1.11 1.11 0 0 0 1.6-.6 1.13 1.13 0 0 0-1.3-.8l-.1-.4a1.04 1.04 0 0 1 1.2 .2l-.1-.6-.2 .1-.5-.1z"/>
<path d="M166.2 6.3v2.6h-1.9v.4l.8 .9a.91 .91 0 0 0 1 .8 .56 .56 0 0 1 .5-.3 .56 .56 0 0 1 .5 .3l.4 .8a1.53 1.53 0 0 0 1.9 1.2 1.54 1.54 0 0 1 1-2.1l.9-.3v-1.4a1.52 1.52 0 0 1-.4-1.6h-1.3l-.2 .8h.5l-.2 .8h-.5l-.1 1v.2l.4 .1-.2 .8a1.93 1.93 0 0 1-1.6-.3l.3-1.8h-.5l.2-.8h.4l.2-.8h-.4v-1.3zM168.6 7.6l-.6 2.9h.7l.6-2.9zM168.8 6.6l-.1 .7h.6l.2-.7z"/>
</g>
<text font-size="3.9" x="19" y="29.3">Typical Characteristics (continued)</text>
<text font-size="3.5" x="19" y="17.3">TLV3501, TLV3502</text>
<g font-size="3.2">
<text x="19" y="36">At T</text>
<text x="27.3" y="36">= 25°C, V</text>
<text x="43.5" y="36">= 5 V, and input overdrive = 100 mV, unless otherwise noted.</text>
</g>
<g font-size="2.8">
<text x="34.6" y="94.8">V</text>
<text x="40.6" y="94.8">= 1 V</text>
<text x="60" y="94.8">V</text>
<text x="65.9" y="94.8">= 20 mV</text>
<text x="35.8" y="101.1">Figure 7. Propagation Delay vs Supply Voltage</text>
<text x="128.6" y="101.1">Figure 8. Wake-Up Delay vs Temperature</text>
<text x="34.8" y="159.7">V</text>
<text x="40.6" y="159.7">= 5 V</text>
<text x="58.3" y="159.7">V</text>
<text x="63.1" y="159.7">= 20 mV</text>
<text x="39.5" y="166.1">Figure 9. Response to 50-MHz Sine Wave</text>
<text x="118.3" y="165.7">Figure 10. Response to 100-MHz Sine Wave (±2.5-V Dual</text>
<text x="131.2" y="169.3">Supply into 50-Ω Oscilloscope Input)</text>
<text x="35.1" y="234.9">Figure 11. Quiescent Current vs Supply Voltage</text>
<text x="125.7" y="234.9">Figure 12. Quiescent Current vs Temperature</text>
<text x="19" y="263.6">8</text>
<text x="81.8" y="268.9">Product Folder Links: TLV3501 TLV3502</text>
</g>
<text font-size="2.8" fill="#0000c8" x="29.6" y="263.6">Submit Documentation Feedback</text>
<g font-size="2.5">
<text x="19" y="21.4">SBOS321E –MARCH 2005–REVISED APRIL 2016</text>
<text x="181.9" y="21.4">www.ti.com</text>
<text x="134.2" y="263.6">Copyright © 2005–2016, Texas Instruments Incorporated</text>
</g>
<g font-size="2.4" fill="#241f21">
<text x="31.1" y="39.8">9</text>
<text x="118.4" y="39.9">110</text>
<text x="31.1" y="47.1">8</text>
<text x="31.1" y="54.4">7</text>
<text x="119.7" y="54.6">90</text>
<text x="31.1" y="61.6">6</text>
<text x="31.1" y="68.9">5</text>
<text x="116.2" y="71.8" transform="rotate(-90 116.2 71.8)">Wake−Up Delay (ns)</text>
<text x="119.7" y="69.3">70</text>
<text x="29" y="72.9" transform="rotate(-90 29 72.9)">Propagation Delay (ns)</text>
<text x="31.1" y="76.1">4</text>
<text x="55.2" y="73.7">Fall</text>
<text x="31.1" y="83.4">3</text>
<text x="54.8" y="80.4">Rise</text>
<text x="34.1" y="86.7">2</text>
<text x="49.6" y="86.7">3</text>
<text x="65.7" y="86.7">4</text>
<text x="81.7" y="86.7">5</text>
<text x="98.5" y="86.7">6</text>
<text x="119.7" y="84">50</text>
<text x="122" y="86.6">−40</text>
<text x="128" y="86.6">−25</text>
<text x="138.9" y="86.7">0</text>
<text x="148.2" y="86.7">25</text>
<text x="157.9" y="86.7">50</text>
<text x="167.6" y="86.7">75</text>
<text x="177" y="86.7">100</text>
<text x="186.3" y="86.7">125</text>
<text x="56.9" y="90.8">Supply Voltage (V)</text>
<text x="147.5" y="90.8">Temperature (°C)</text>
<text x="26.9" y="113.1" transform="rotate(-90 26.9 113.1)">(mV)</text>
<text x="30.8" y="109.2">10</text>
<text x="32.1" y="113.6">0</text>
<text x="119.1" y="110.3">500</text>
<text x="26.9" y="117" transform="rotate(-90 26.9 117)">V</text>
<text x="29.4" y="117.9">−10</text>
<text x="115.6" y="119.8" transform="rotate(-90 115.6 119.8)">V</text>
<text x="115.6" y="115.7" transform="rotate(-90 115.6 115.7)">(mV)</text>
<text x="121.9" y="115.7">0</text>
<text x="32.1" y="122.4">5</text>
<text x="117.8" y="121.1">−500</text>
<text x="32.1" y="126.7">4</text>
<text x="32.1" y="131.2">3</text>
<text x="121.9" y="126.6">2</text>
<text x="26.9" y="133" transform="rotate(-90 26.9 133)">(V)</text>
<text x="32.1" y="135.5">2</text>
<text x="115.6" y="135.3" transform="rotate(-90 115.6 135.3)">(V)</text>
<text x="121.9" y="132.1">1</text>
<text x="121.9" y="137.5">0</text>
<text x="26.9" y="138.9" transform="rotate(-90 26.9 138.9)">V</text>
<text x="32.1" y="139.9">1</text>
<text x="115.6" y="141.3" transform="rotate(-90 115.6 141.3)">V</text>
<text x="120.4" y="142.9">−1</text>
<text x="30.8" y="148.6">−1</text>
<text x="32.1" y="144.3">0</text>
<text x="120.4" y="148.4">−2</text>
<text x="35" y="151.6">0</text>
<text x="46.6" y="151.6">20</text>
<text x="59.5" y="151.6">40</text>
<text x="62.7" y="155.8">Time (ns)</text>
<text x="72.4" y="151.6">60</text>
<text x="85.2" y="151.6">80</text>
<text x="98.1" y="151.6">100</text>
<text x="124.7" y="151.5">0</text>
<text x="131.2" y="151.5">2</text>
<text x="137.6" y="151.5">4</text>
<text x="144" y="151.5">6</text>
<text x="150.5" y="151.5">8</text>
<text x="152.4" y="155.4">Time (ns)</text>
<text x="156.2" y="151.5">10</text>
<text x="162.6" y="151.5">12</text>
<text x="169.1" y="151.5">14</text>
<text x="175.4" y="151.5">16</text>
<text x="181.9" y="151.5">18</text>
<text x="188.4" y="151.5">20</text>
<text x="30.3" y="173.7">4.0</text>
<text x="118.4" y="173.6">4.0</text>
<text x="30.3" y="178.1">3.8</text>
<text x="118.4" y="178">3.8</text>
<text x="30.3" y="182.5">3.6</text>
<text x="118.4" y="182.4">3.6</text>
<text x="30.3" y="186.9">3.4</text>
<text x="30.3" y="191.3">3.2</text>
<text x="118.4" y="186.8">3.4</text>
<text x="118.4" y="191.2">3.2</text>
<text x="30.3" y="195.7">3.0</text>
<text x="118.4" y="195.6">3.0</text>
<text x="30.3" y="200.1">2.8</text>
<text x="118.4" y="200">2.8</text>
<text x="28" y="207.1" transform="rotate(-90 28 207.1)">Quiescent Current (mA)</text>
<text x="30.3" y="204.4">2.6</text>
<text x="30.3" y="208.8">2.4</text>
<text x="116.3" y="207.1" transform="rotate(-90 116.3 207.1)">Quiescent Current (mA)</text>
<text x="118.4" y="204.3">2.6</text>
<text x="118.4" y="208.8">2.4</text>
<text x="30.3" y="213.2">2.2</text>
<text x="118.4" y="213.1">2.2</text>
<text x="30.3" y="217.6">2.0</text>
<text x="35.2" y="220.5">2</text>
<text x="50.7" y="220.5">3</text>
<text x="66.8" y="220.5">4</text>
<text x="82.9" y="220.5">5</text>
<text x="99.6" y="220.5">6</text>
<text x="118.4" y="217.5">2.0</text>
<text x="121.9" y="220.4">−40 −25</text>
<text x="138.4" y="220.5">0</text>
<text x="147.6" y="220.5">25</text>
<text x="157.2" y="220.5">50</text>
<text x="167" y="220.5">75</text>
<text x="176.1" y="220.5">100</text>
<text x="186.4" y="220.5">125</text>
<text x="58" y="224.6">Supply Voltage (V)</text>
<text x="146.9" y="224.6">Temperature (°C)</text>
</g>
<g font-size="2.1">
<text x="24.9" y="36.6">A</text>
<text x="41.1" y="36.6">S</text>
<text x="36.4" y="95.4">CM</text>
<text x="61.9" y="95.4">OD</text>
<text x="36.7" y="160.3">DD</text>
<text x="60.1" y="160.3">IN</text>
<text x="73.8" y="160.3">PP</text>
</g>
<g font-size="1.7" fill="#241f21">
<text x="27.7" y="115.4" transform="rotate(-90 27.7 115.4)">IN</text>
<text x="116.3" y="118.1" transform="rotate(-90 116.3 118.1)">IN</text>
<text x="27.7" y="137.4" transform="rotate(-90 27.7 137.4)">OUT</text>
<text x="116.3" y="139.7" transform="rotate(-90 116.3 139.7)">OUT</text>
</g>
</svg>
